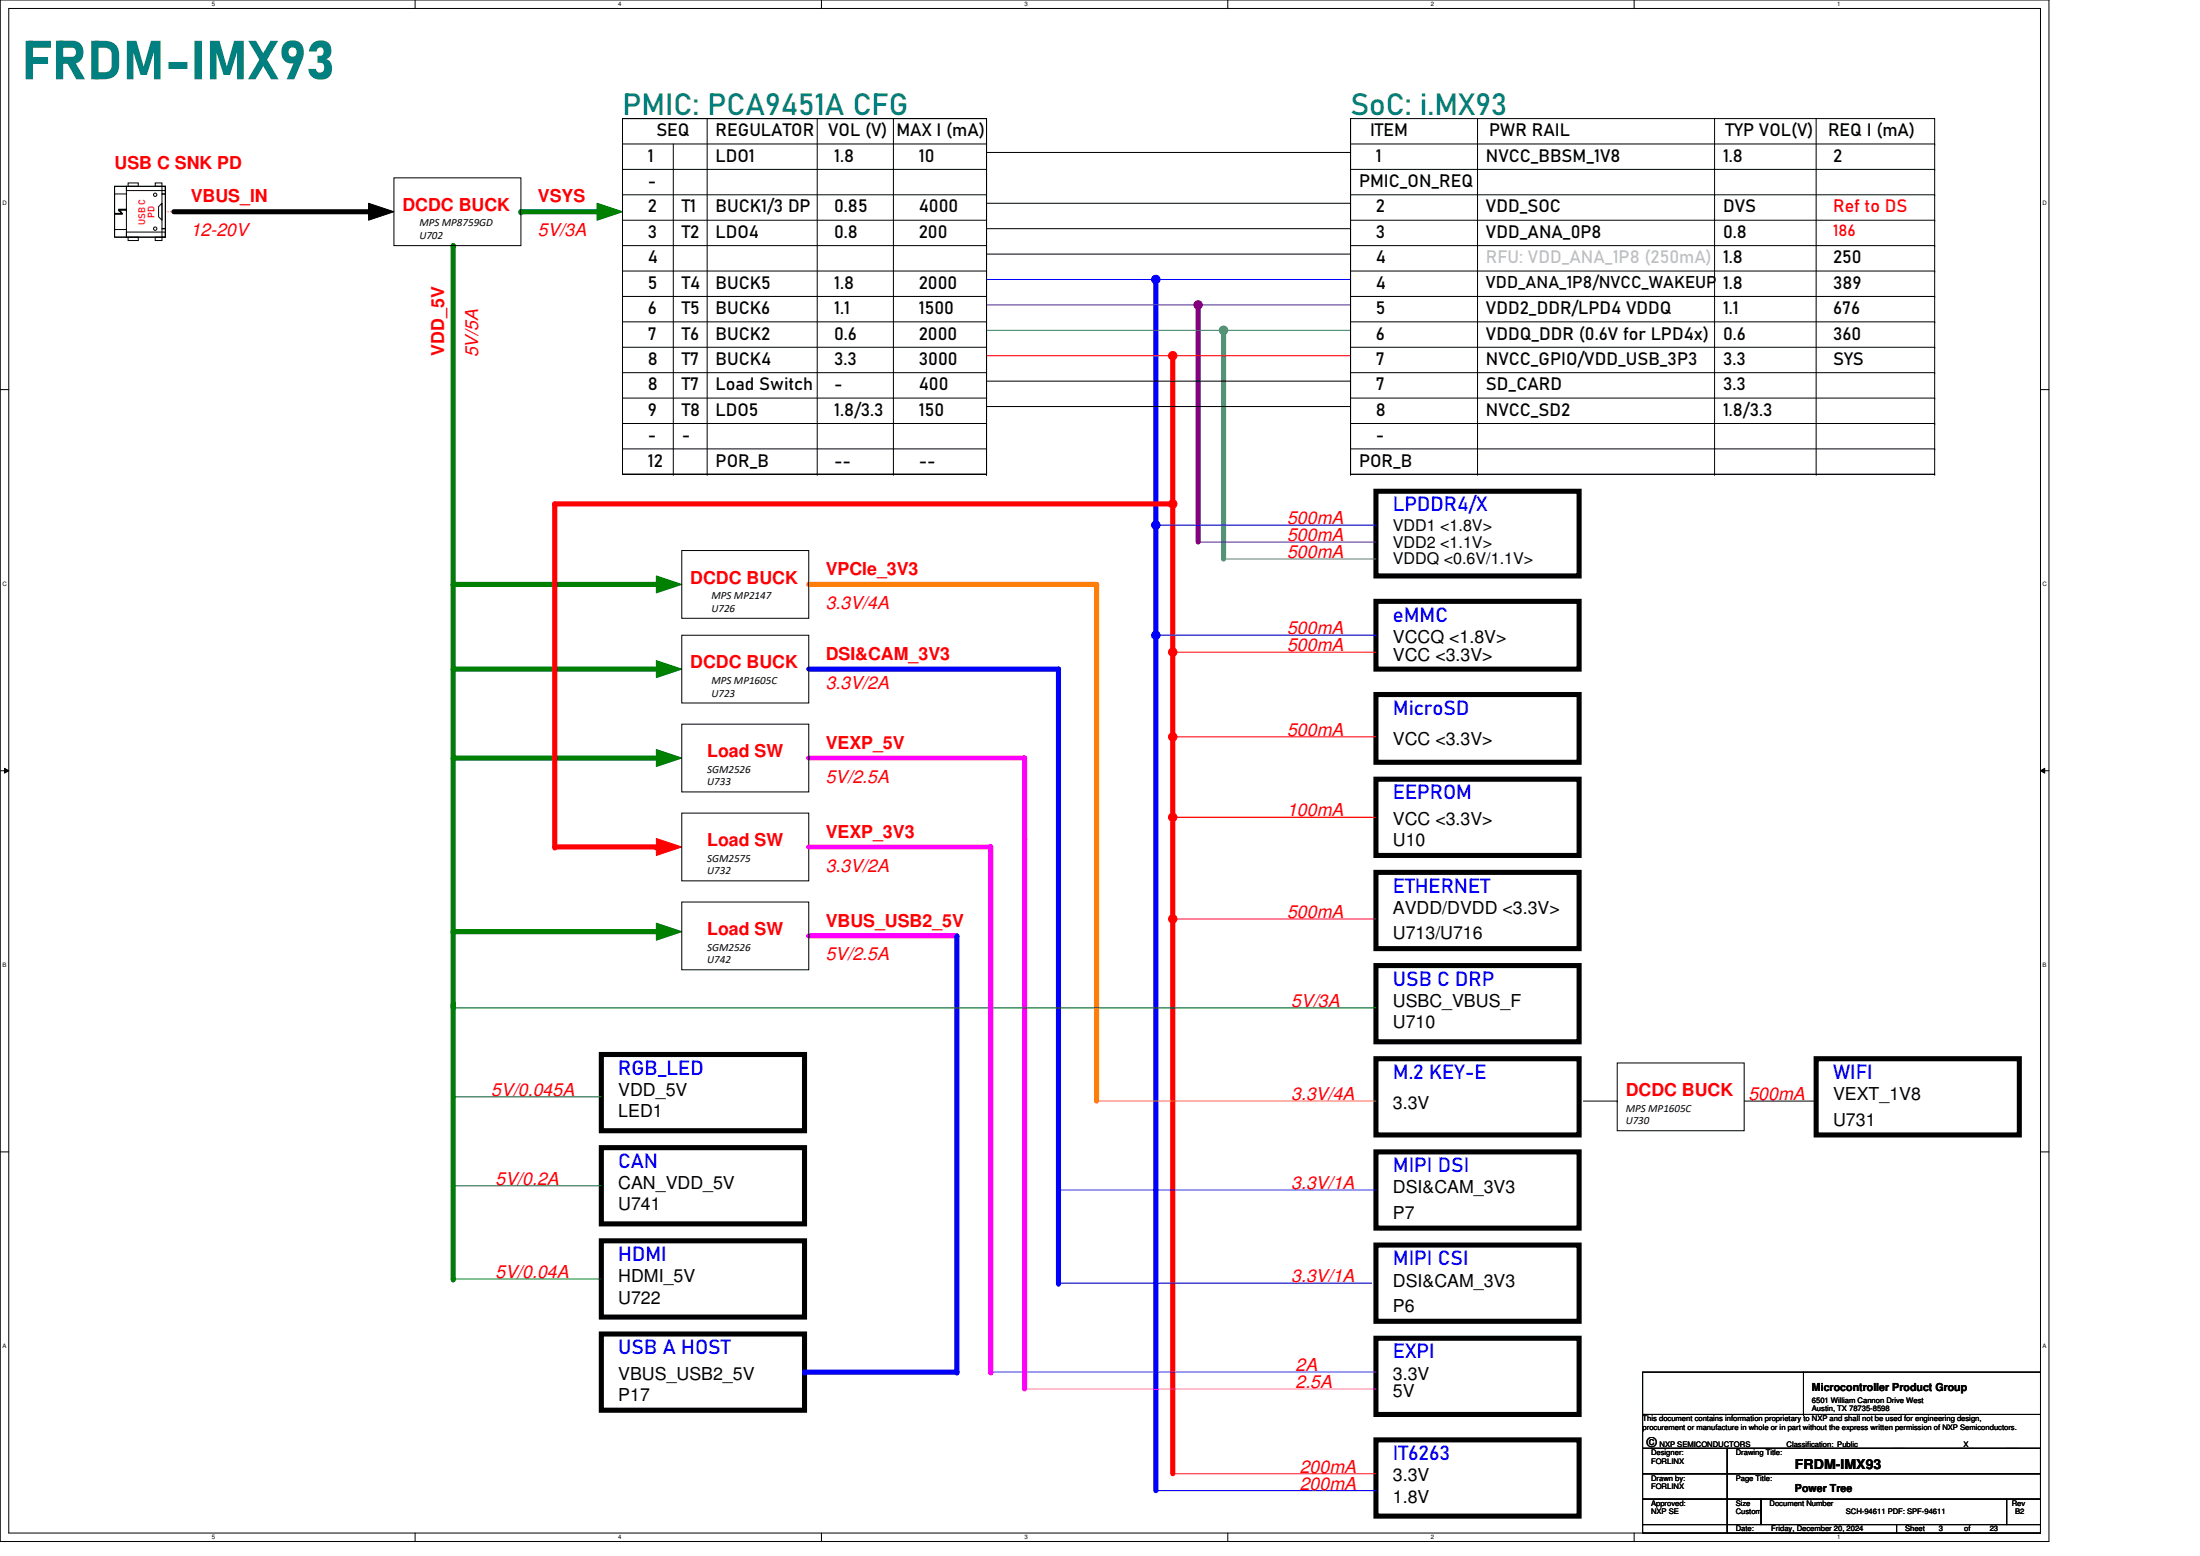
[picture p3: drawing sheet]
<svg xmlns="http://www.w3.org/2000/svg" width="297mm" height="210mm" viewBox="0 0 297 210" stroke-linecap="round" stroke-linejoin="round" font-family="sans-serif">
<path d="M0 0h276.6v208h-276.6zM1.2 1.1h274.3v205.8h-274.3z" fill="none" stroke="#000" stroke-width=".14"/>
<g fill="#fff">
<path d="M28.6 .1h.5v.9h-.5z"/>
<path d="M28.6 207h.5v.9h-.5z"/>
</g>
<path d="M56 0v1.1M56 206.9v1.1" fill="none" stroke="#000" stroke-width=".14"/>
<g fill="#fff">
<path d="M83.5 .1h.4v.9h-.4z"/>
<path d="M83.5 207h.4v.9h-.4z"/>
</g>
<path d="M110.9 0v1.1M110.9 206.9v1.1" fill="none" stroke="#000" stroke-width=".14"/>
<g fill="#fff">
<path d="M138.3 .1h.5v.9h-.5z"/>
<path d="M138.3 207h.5v.9h-.5z"/>
</g>
<path d="M165.8 0v1.1M165.8 206.9v1.1" fill="none" stroke="#000" stroke-width=".14"/>
<g fill="#fff">
<path d="M193.2 .1h.5v.9h-.5z"/>
<path d="M193.2 207h.5v.9h-.5z"/>
</g>
<path d="M220.6 0v1.1M220.6 206.9v1.1" fill="none" stroke="#000" stroke-width=".14"/>
<g fill="#fff">
<path d="M248.1 .1h.4v.9h-.4z"/>
<path d="M248.1 207h.4v.9h-.4z"/>
<path d="M.3 26.9h.6v.9h-.6z"/>
<path d="M275.8 26.9h.6v.9h-.6z"/>
<path d="M.3 78.3h.6v.9h-.6z"/>
<path d="M275.8 78.3h.6v.9h-.6z"/>
</g>
<path d="M0 52.6h1.2M275.5 52.6h1.1" fill="none" stroke="#000" stroke-width=".14"/>
<g fill="#fff">
<path d="M.3 129.7h.6v.9h-.6z"/>
<path d="M275.8 129.7h.5v.9h-.5z"/>
</g>
<path d="M0 104h1.2M.6 103.7l.6 .3-.6 .3zM275.5 104l.6-.3v.6zM275.5 104h1.1" fill="none" stroke="#000" stroke-width=".14"/>
<path d="M.6 103.7l.6 .3-.6 .3zM275.5 104l.6-.3v.6z" fill="#000"/>
<g fill="#fff">
<path d="M.3 181.2h.6v.9h-.6z"/>
<path d="M275.8 181.2h.5v.9h-.5z"/>
</g>
<g fill="none" stroke="#000" stroke-width=".14">
<path d="M84 19.4h49.2M90.9 19.4v44.6M95.5 16v48M110.3 16v48M120.6 16v48M133.2 19.4h.1M133.2 16v48M182.3 16v48M182.3 19.4h78.9M199.5 16v48M231.5 16v48M245.2 16v48"/>
<path d="M261.2 19.4h.1M15.5 31h.1M15.5 28.8h.1M15.5 31h1.6M16 28.3h.2l.3 .5h-.1zM16 28.3h.1M16 28.3l.5 .5h-1M16 28.3h1.1M17.1 28.3h.1M21.9 27.4v2.3l-.5-.4v-1.4zM49.8 27.4l3.4 1.2-3.4 1.1zM84 22.9h49.2"/>
<path d="M84 26.3h49.2M133.2 22.9h.1M133.2 26.3h.1M133.2 20.6h49.1M133.2 27.4h49.1M182.3 20.6h.1M182.3 27.4h.1M182.3 22.9h78.9M182.3 26.3h78.9M261.2 22.9h.1M261.2 26.3h.1M90.9 64h.1"/>
<path d="M95.5 64h.1M110.3 64h.1M120.6 64h.1M133.2 64h.1M182.3 64h.1M199.5 64h.1M231.5 64h.1M245.2 64h.1M0 155.4h1.2M275.5 155.4h1.1"/>
<circle cx="21" cy="26.3" r=".23"/>
<circle cx="21" cy="30.9" r=".23"/>
</g>
<g fill="#000">
<path d="M16 28.3h.2l.3 .5h-.1z" fill-rule="evenodd"/>
<path d="M49.8 27.4l3.4 1.2-3.4 1.1z" fill-rule="evenodd"/>
</g>
<path d="M22.3 28.6h8M30.3 28.6h.1" fill="none" stroke="#f00" stroke-width=".14"/>
<path d="M23.5 28.6h27.4" fill="none" stroke="#000" stroke-width=".69"/>
<circle cx="50.9" cy="28.6" r=".34" fill="#000"/>
<path d="M80.6 27.4l3.4 1.2-3.4 1.1z" fill-rule="evenodd" fill="#008000"/>
<path d="M80.6 27.4l3.4 1.2-3.4 1.1z" fill="none" stroke="#008000" stroke-width=".14"/>
<path d="M70.3 28.6h12.6" fill="none" stroke="#008000" stroke-width=".69"/>
<circle cx="70.3" cy="28.6" r=".34" fill="#008000"/>
<g fill="none" stroke="#000" stroke-width=".14">
<path d="M15.5 26.2h.1M15.5 26.2h1.6M84 29.7h49.2M84 33.1h49.2M84 36.6h49.2M133.2 29.7h.1M133.2 33.1h.1M133.2 36.6h.1M133.2 30.9h49.1M133.2 34.3h49.1M182.3 30.9h.1M182.3 34.3h.1"/>
<path d="M182.3 29.7h78.9M182.3 33.1h78.9M261.2 29.7h.1M261.2 33.1h.1"/>
</g>
<circle cx="156.1" cy="37.7" r=".57" fill="#00f"/>
<g fill="none" stroke="#00f" stroke-width=".14">
<path d="M133.2 37.7h49.1M182.3 37.7h.1"/>
<circle cx="156.1" cy="37.7" r=".57"/>
</g>
<path d="M182.3 36.6h78.9M261.2 36.6h.1" fill="none" stroke="#000" stroke-width=".14"/>
<path d="M156.1 37.7v163.5" fill="none" stroke="#00f" stroke-width=".69"/>
<circle cx="156.1" cy="37.7" r=".34" fill="#00f"/>
<path d="M84 40h49.2M133.2 40h.1" fill="none" stroke="#000" stroke-width=".14"/>
<circle cx="161.8" cy="41.1" r=".57" fill="#800080"/>
<g fill="none" stroke="#800080" stroke-width=".14">
<path d="M133.2 41.1h49.1M182.3 41.1h.1"/>
<circle cx="161.8" cy="41.1" r=".57"/>
</g>
<path d="M182.3 40h78.9M261.2 40h.1" fill="none" stroke="#000" stroke-width=".14"/>
<path d="M61.2 33.1v102.9" fill="none" stroke="#008000" stroke-width=".69"/>
<circle cx="61.2" cy="33.1" r=".34" fill="#008000"/>
<path d="M161.8 41.1v32.1" fill="none" stroke="#800080" stroke-width=".69"/>
<circle cx="161.8" cy="41.1" r=".34" fill="#800080"/>
<path d="M84 43.4h49.2M133.2 43.4h.1" fill="none" stroke="#000" stroke-width=".14"/>
<circle cx="165.2" cy="44.6" r=".57" fill="#408080"/>
<g fill="none" stroke="#408080" stroke-width=".14">
<path d="M133.2 44.6h49.1M182.3 44.6h.1"/>
<circle cx="165.2" cy="44.6" r=".57"/>
</g>
<path d="M182.3 43.4h78.9M261.2 43.4h.1" fill="none" stroke="#000" stroke-width=".14"/>
<path d="M165.2 44.6v30.8" fill="none" stroke="#408080" stroke-width=".69"/>
<circle cx="165.2" cy="44.6" r=".34" fill="#408080"/>
<path d="M84 46.9h49.2M133.2 46.9h.1" fill="none" stroke="#000" stroke-width=".14"/>
<g fill="none" stroke="#000" stroke-width=".69">
<path d="M185.8 66.3h27.4v11.4h-27.4zM185.8 81.2h27.4v9.1h-27.4zM185.8 93.7h27.4v9.2h-27.4zM185.8 117.7h27.4v10.3h-27.4zM185.8 105.2h27.4v10.2h-27.4zM185.8 130.3h27.4v10.3h-27.4zM81.2 154.9h27.4v10.3h-27.4zM81.2 142.3h27.4v10.3h-27.4zM185.8 142.9h27.4v10.3h-27.4zM185.8 155.4h27.4v10.3h-27.4zM245.2 142.9h27.4v10.3h-27.4zM81.2 167.4h27.4v10.3h-27.4z"/>
<path d="M185.8 168h27.4v10.3h-27.4zM81.2 180h27.4v10.3h-27.4zM185.8 194.3h27.4v10.3h-27.4zM185.8 180.6h27.4v10.3h-27.4z"/>
</g>
<circle cx="158.3" cy="48" r=".57" fill="#f00"/>
<g fill="none" stroke="#f00" stroke-width=".14">
<path d="M133.2 48h49.1M182.3 48h.1"/>
<circle cx="158.3" cy="48" r=".57"/>
</g>
<path d="M15.5 28.8h1v.1h-1zM16 28.2h1.1v.1h-1.1zM182.3 46.9h78.9M261.2 46.9h.1" fill="none" stroke="#000" stroke-width=".14"/>
<g fill="#000">
<path d="M15.5 28.8h1v.1h-1z" fill-rule="evenodd"/>
<path d="M16 28.2h1.1v.1h-1.1z" fill-rule="evenodd"/>
</g>
<path d="M158.3 48v150.9" fill="none" stroke="#f00" stroke-width=".69"/>
<circle cx="158.3" cy="48" r=".34" fill="#f00"/>
<path d="M84 50.3h49.2M84 53.7h49.2M133.2 50.3h.1M133.2 53.7h.1M133.2 51.4h49.1M182.3 51.4h.1M182.3 50.3h78.9M261.2 50.3h.1" fill="none" stroke="#000" stroke-width=".14"/>
<path d="M138.3 113.2v74.3" fill="none" stroke="#f0f" stroke-width=".69"/>
<circle cx="138.3" cy="113.2" r=".34" fill="#f0f"/>
<g fill="none" stroke="#000" stroke-width=".14">
<path d="M84 57.1h49.2M133.2 57.1h.1M133.2 54.9h49.1M182.3 54.9h.1M182.3 53.7h78.9M182.3 57.1h78.9M261.2 53.7h.1M261.2 57.1h.1M84 60.6h49.2M84 64h49.2M133.2 60.6h.1M133.2 64h.1"/>
<path d="M182.3 60.6h78.9M182.3 64h78.9M261.2 60.6h.1M261.2 64h.1"/>
</g>
<circle cx="156.1" cy="70.9" r=".57" fill="#00f"/>
<g fill="none" stroke="#00f" stroke-width=".14">
<path d="M156.1 70.9h29.7M185.8 70.9h.1"/>
<circle cx="156.1" cy="70.9" r=".57"/>
</g>
<path d="M161.8 73.2h.1M161.8 73.2h24" fill="none" stroke="#800080" stroke-width=".14"/>
<path d="M165.2 75.4h.1M165.2 75.4h20.6" fill="none" stroke="#408080" stroke-width=".14"/>
<path d="M61.2 78.9h27.4" fill="none" stroke="#008000" stroke-width=".69"/>
<circle cx="61.2" cy="78.9" r=".34" fill="#008000"/>
<path d="M88.6 77.7l3.5 1.2-3.5 1.1z" fill-rule="evenodd" fill="#008000"/>
<path d="M88.6 77.7l3.5 1.2-3.5 1.1z" fill="none" stroke="#008000" stroke-width=".14"/>
<path d="M109.2 78.9h38.9" fill="none" stroke="#ff8000" stroke-width=".69"/>
<circle cx="148.1" cy="78.9" r=".34" fill="#ff8000"/>
<path d="M148.1 78.9v69.7" fill="none" stroke="#ff8000" stroke-width=".69"/>
<circle cx="148.1" cy="78.9" r=".34" fill="#ff8000"/>
<circle cx="156.1" cy="85.7" r=".57" fill="#00f"/>
<g fill="none" stroke="#00f" stroke-width=".14">
<path d="M156.1 85.7h29.7M185.8 85.7h.1"/>
<circle cx="156.1" cy="85.7" r=".57"/>
</g>
<circle cx="158.3" cy="88" r=".57" fill="#f00"/>
<g fill="none" stroke="#f00" stroke-width=".14">
<path d="M158.3 88h.1M158.3 88h27.5"/>
<circle cx="158.3" cy="88" r=".57"/>
</g>
<path d="M61.2 90.3h27.4" fill="none" stroke="#008000" stroke-width=".69"/>
<circle cx="61.2" cy="90.3" r=".34" fill="#008000"/>
<path d="M88.6 89.2l3.5 1.1-3.5 1.1z" fill-rule="evenodd" fill="#008000"/>
<path d="M88.6 89.2l3.5 1.1-3.5 1.1z" fill="none" stroke="#008000" stroke-width=".14"/>
<path d="M109.2 90.3h33.7" fill="none" stroke="#00f" stroke-width=".69"/>
<circle cx="142.9" cy="90.3" r=".34" fill="#00f"/>
<circle cx="158.3" cy="99.4" r=".57" fill="#f00"/>
<circle cx="158.3" cy="99.4" r=".57" fill="none" stroke="#f00" stroke-width=".14"/>
<path d="M109.2 102.3h29.1" fill="none" stroke="#f0f" stroke-width=".69"/>
<circle cx="138.3" cy="102.3" r=".34" fill="#f0f"/>
<path d="M158.3 99.4h.1M158.3 99.4h27.5" fill="none" stroke="#f00" stroke-width=".14"/>
<path d="M61.2 102.3h27.4" fill="none" stroke="#008000" stroke-width=".69"/>
<circle cx="61.2" cy="102.3" r=".34" fill="#008000"/>
<path d="M88.6 101.2l3.5 1.1-3.5 1.1z" fill-rule="evenodd" fill="#008000"/>
<path d="M88.6 101.2l3.5 1.1-3.5 1.1z" fill="none" stroke="#008000" stroke-width=".14"/>
<path d="M138.3 102.3v10.9" fill="none" stroke="#f0f" stroke-width=".69"/>
<circle cx="138.3" cy="113.2" r=".34" fill="#f0f"/>
<path d="M142.9 90.3v82.9" fill="none" stroke="#00f" stroke-width=".69"/>
<circle cx="142.9" cy="173.2" r=".34" fill="#00f"/>
<path d="M157.8 110.3h.1M157.8 110.3h28M158.3 110.3h.1" fill="none" stroke="#f00" stroke-width=".14"/>
<circle cx="158.3" cy="110.3" r=".57" fill="#f00"/>
<circle cx="158.3" cy="110.3" r=".57" fill="none" stroke="#f00" stroke-width=".14"/>
<path d="M109.2 126.3h20" fill="none" stroke="#f0f" stroke-width=".69"/>
<circle cx="129.2" cy="126.3" r=".34" fill="#f0f"/>
<path d="M61.2 125.7h27.4" fill="none" stroke="#008000" stroke-width=".69"/>
<circle cx="61.2" cy="125.7" r=".34" fill="#008000"/>
<path d="M88.6 124.6l3.5 1.1-3.5 1.2z" fill-rule="evenodd" fill="#008000"/>
<path d="M88.6 124.6l3.5 1.1-3.5 1.2z" fill="none" stroke="#008000" stroke-width=".14"/>
<path d="M129.2 126.3v58.9" fill="none" stroke="#00f" stroke-width=".69"/>
<circle cx="129.2" cy="185.2" r=".34" fill="#00f"/>
<path d="M84 16h49.2v48h-49.2z" fill="none" stroke="#000" stroke-width=".14"/>
<path d="M158.3 124h.1M158.3 124h27.5" fill="none" stroke="#f00" stroke-width=".14"/>
<circle cx="158.3" cy="124" r=".57" fill="#f00"/>
<circle cx="158.3" cy="124" r=".57" fill="none" stroke="#f00" stroke-width=".14"/>
<path d="M61.2 135.4v37.2" fill="none" stroke="#008000" stroke-width=".69"/>
<circle cx="61.2" cy="172.6" r=".34" fill="#008000"/>
<path d="M61.2 136h.1M61.2 136h124.6M61.2 148h.1M61.2 148h20M61.2 160h.1M61.2 172.6h.1M61.2 160h20M61.2 172.6h20" fill="none" stroke="#008000" stroke-width=".14"/>
<path d="M182.3 16h78.9v48h-78.9zM213.8 148.6h4.6M218.4 148.6h.1M235.5 148.6h9.7M245.2 148.6h.1" fill="none" stroke="#000" stroke-width=".14"/>
<path d="M148.1 148.6h.1M148.1 148.6h37.7" fill="none" stroke="#ff8000" stroke-width=".14"/>
<path d="M142.9 160.6h.1M142.9 173.2h.1M142.9 160.6h42.9M142.9 173.2h42.3" fill="none" stroke="#00f" stroke-width=".14"/>
<path d="M108.6 185.2h20.6" fill="none" stroke="#00f" stroke-width=".69"/>
<circle cx="108.6" cy="185.2" r=".34" fill="#00f"/>
<path d="M138.3 187.5h.1M138.3 187.5h47.5" fill="none" stroke="#f0f" stroke-width=".14"/>
<path d="M158.3 198.9h.1M158.3 198.9h27.5" fill="none" stroke="#f00" stroke-width=".14"/>
<g fill="none" stroke="#000" stroke-width=".14">
<path d="M15.5 25.1h6.8v6.9h-6.8zM15.5 25.1h1.6v6.9h-1.6zM17.1 31.3h5.2v.7h-5.2zM17.1 25.1h5.2v.6h-5.2zM17.3 24.7h1.4v.4h-1.4zM17.3 32h1.4v.5h-1.4zM21 24.7h.9v.4h-.9zM21 32h.9v.5h-.9zM21.9 30.9h.4v1.1h-.4zM21.9 26.2h.4v4.7h-.4zM21.9 25.1h.4v1.1h-.4zM53.2 24h17.1v9.1h-17.1z"/>
<path d="M92.1 74.3h17.1v9.1h-17.1zM92.1 85.7h17.1v9.2h-17.1zM92.1 97.7h17.1v9.2h-17.1zM92.1 121.7h17.1v9.2h-17.1zM218.4 143.4h17.1v9.2h-17.1z"/>
</g>
<path d="M156.1 201.2h29.7M185.8 201.2h.1" fill="none" stroke="#00f" stroke-width=".14"/>
<path d="M88.6 113.2l3.5 1.1-3.5 1.1z" fill-rule="evenodd" fill="#f00"/>
<path d="M88.6 113.2l3.5 1.1-3.5 1.1z" fill="none" stroke="#f00" stroke-width=".14"/>
<path d="M92.1 109.7h17.1v9.2h-17.1z" fill="none" stroke="#000" stroke-width=".14"/>
<path d="M109.2 114.3h24.6" fill="none" stroke="#f0f" stroke-width=".69"/>
<circle cx="133.8" cy="114.3" r=".34" fill="#f0f"/>
<path d="M133.8 114.3v70.9" fill="none" stroke="#f0f" stroke-width=".69"/>
<circle cx="133.8" cy="185.2" r=".34" fill="#f0f"/>
<path d="M133.8 185.2h.1M133.8 185.2h52" fill="none" stroke="#8000ff" stroke-width=".14"/>
<path d="M74.9 68h83.4" fill="none" stroke="#f00" stroke-width=".69"/>
<circle cx="74.9" cy="68" r=".34" fill="#f00"/>
<path d="M74.9 68v46.3" fill="none" stroke="#f00" stroke-width=".69"/>
<circle cx="74.9" cy="114.3" r=".34" fill="#f00"/>
<path d="M74.9 114.3h13.7" fill="none" stroke="#f00" stroke-width=".69"/>
<circle cx="88.6" cy="114.3" r=".34" fill="#f00"/>
<circle cx="158.3" cy="68" r=".57" fill="#f00"/>
<circle cx="158.3" cy="68" r=".57" fill="none" stroke="#f00" stroke-width=".14"/>
<path d="M3.5 5.5h.9v5.2h-.9zM3.8 7.7h2.7v.9h-2.7zM3.8 5.5h3.1v.9h-3.1zM7.9 5.5h1.9a1.56 1.56 0 0 1 1.5 1.6 1.56 1.56 0 0 1-1.5 1.5h-1.9v-.9h1.8a.62 .62 0 0 0 .6-.6 .62 .62 0 0 0-.6-.7h-1.8zM7.6 5.5h.9v5.2h-.9zM9 8.4l1.1-.1 1.4 2.4h-1.2zM12.8 5.5h1.2a1.78 1.78 0 0 1 2.1 1.9v1.4a1.78 1.78 0 0 1-2.1 1.9h-1.2v-.9a2.53 2.53 0 0 0 2-.3l.2-.4 .1-1.8a.88 .88 0 0 0-1-.9h-1.3zM12.3 5.5h1v5.2h-1zM17.1 5.5h1.3l1 3.5 1-3.5h1.3v5.2h-.9v-4v.2l-1 3.2h-.8l-1-3.1v-.3v4h-.9zM22.8 8.4h2.5v.9h-2.5zM26.3 5.5h1v5.2h-1zM28.3 5.5h1.3l1 3.5 1-3.5h1.3v5.2h-.9v-4v.2l-.9 3.2h-.9l-1-3.1v-.3v4h-.9zM33.5 5.5h1.1l3 5.2h-1zM36.5 5.5h1l-3 5.2h-1zM38.5 5.8a1.58 1.58 0 0 1 1.9-.1 1.58 1.58 0 0 1 .6 1.9l-1.3 3.1h-1l1.1-2.6 .2 .1a1.24 1.24 0 0 1-1.4 .2 1.24 1.24 0 0 1-.6-1.4l.1-.6zM39.1 6.6a.62 .62 0 0 0-.1 .8 .62 .62 0 0 0 .8 .2 .62 .62 0 0 0 .2-.9 .62 .62 0 0 0-.9-.1zM42.1 5.9a1.48 1.48 0 0 1 1.8-.4 1.48 1.48 0 0 1 .8 1.7l-.3 .6-.4 .2a1.28 1.28 0 0 1 .8 1.6 1.62 1.62 0 0 1-2.8 .7l-.3-.5-.1-.5h1a.6 .6 0 0 0 .8 .5 .6 .6 0 0 0 .4-.9 .46 .46 0 0 0-.5-.4h-.4v-1h.4a.59 .59 0 0 0 .4-.6 .59 .59 0 0 0-.4-.5l-.4 .2-.2 .4h-1l.1-.6z" fill="#008080"/>
<g fill="none" stroke="#000" stroke-width=".14">
<path d="M221.8 195.5h11.4v3.4h-11.4zM221.8 198.9h11.4v3.4h-11.4zM221.8 190.9h53.7v4.6h-53.7zM221.8 185.2h53.7v5.7h-53.7zM233.2 195.5h42.3v3.4h-42.3zM233.2 198.9h42.3v3.4h-42.3zM243.5 190.9h.1M243.5 185.2v5.7M221.8 202.3h11.4v3.4h-11.4zM221.8 205.7h11.4v1.2h-11.4zM233.2 202.3h4.6v3.4h-4.6zM233.2 205.7h22.9v1.2h-22.9z"/>
<path d="M237.8 202.3h33.1v3.4h-33.1zM256.1 205.7h19.4v1.2h-19.4zM270.9 202.3h4.6v3.4h-4.6z"/>
</g>
<g font-size="4.1" fill="#008080">
<text x="84" y="15.5">PMIC: PCA9451A CFG</text>
<text x="182.3" y="15.5">SoC: i.MX93</text>
</g>
<g font-size="2.7" fill="#00f">
<text x="188.1" y="69">LPDDR4/X</text>
<text x="188.1" y="83.9">eMMC</text>
<text x="188.1" y="96.5">MicroSD</text>
<text x="188.1" y="107.9">EEPROM</text>
<text x="188.1" y="120.5">ETHERNET</text>
<text x="188.1" y="133">USB C DRP</text>
<text x="83.5" y="145">RGB_LED</text>
<text x="188.1" y="145.6">M.2 KEY-E</text>
<text x="247.5" y="145.6">WIFI</text>
<text x="83.5" y="157.6">CAN</text>
<text x="188.1" y="158.2">MIPI DSI</text>
<text x="83.5" y="170.2">HDMI</text>
<text x="188.1" y="170.7">MIPI CSI</text>
<text x="83.5" y="182.7">USB A HOST</text>
<text x="188.1" y="183.3">EXPI</text>
<text x="188.1" y="197">IT6263</text>
</g>
<g font-size="2.4" fill="#f00">
<text x="15.5" y="22.7">USB C SNK PD</text>
<text x="25.8" y="27.3">VBUS_IN</text>
<text x="54.3" y="28.5">DCDC BUCK</text>
<text x="72.6" y="27.3">VSYS</text>
<text x="247.5" y="28.7">Ref to DS</text>
<text x="25.8" y="31.9">12-20V</text>
<text x="72.6" y="31.9">5V/3A</text>
<text x="60" y="48" transform="rotate(-90 60 48)">VDD_5V</text>
<text x="64.5" y="48.2" transform="rotate(-90 64.5 48.2)">5V/5A</text>
<text x="173.8" y="70.8">500mA</text>
<text x="111.5" y="77.6">VPCIe_3V3</text>
<text x="173.8" y="73">500mA</text>
<text x="173.8" y="75.3">500mA</text>
<text x="93.2" y="78.8">DCDC BUCK</text>
<text x="111.5" y="82.2">3.3V/4A</text>
<text x="111.5" y="89">DSI&amp;CAM_3V3</text>
<text x="173.8" y="87.9">500mA</text>
<text x="173.8" y="85.6">500mA</text>
<text x="93.2" y="90.2">DCDC BUCK</text>
<text x="111.5" y="93">3.3V/2A</text>
<text x="111.5" y="101">VEXP_5V</text>
<text x="173.8" y="99.3">500mA</text>
<text x="95.5" y="102.2">Load SW</text>
<text x="111.5" y="105.6">5V/2.5A</text>
<text x="111.5" y="113">VEXP_3V3</text>
<text x="173.8" y="110.2">100mA</text>
<text x="95.5" y="114.2">Load SW</text>
<text x="111.5" y="117.6">3.3V/2A</text>
<text x="111.5" y="125">VBUS_USB2_5V</text>
<text x="173.8" y="123.9">500mA</text>
<text x="95.5" y="126.2">Load SW</text>
<text x="111.5" y="129.6">5V/2.5A</text>
<text x="174.3" y="135.9">5V/3A</text>
<text x="66.3" y="147.9">5V/0.045A</text>
<text x="174.3" y="148.5">3.3V/4A</text>
<text x="219.5" y="147.9">DCDC BUCK</text>
<text x="236.1" y="148.5">500mA</text>
<text x="66.9" y="159.9">5V/0.2A</text>
<text x="174.3" y="160.5">3.3V/1A</text>
<text x="66.9" y="172.5">5V/0.04A</text>
<text x="174.3" y="173">3.3V/1A</text>
<text x="174.9" y="185.1">2A</text>
<text x="174.9" y="187.3">2.5A</text>
<text x="175.5" y="198.8">200mA</text>
<text x="175.5" y="201.1">200mA</text>
</g>
<g font-size="2.4">
<text x="87.5" y="21.8">1</text>
<text x="88.6" y="18.4">SEQ</text>
<text x="96.6" y="21.8">LDO1</text>
<text x="96.6" y="18.4">REGULATOR</text>
<text x="111.8" y="18.4">VOL (V) MAX I (mA)</text>
<text x="112.6" y="21.8">1.8</text>
<text x="124.1" y="21.8">10</text>
<text x="185" y="18.4">ITEM</text>
<text x="185.8" y="21.8">1</text>
<text x="200.6" y="21.8">NVCC_BBSM_1V8</text>
<text x="201.1" y="18.4">PWR RAIL</text>
<text x="232.6" y="21.8">1.8</text>
<text x="233" y="18.4">TYP VOL(V)</text>
<text x="246.8" y="18.4">REQ I (mA)</text>
<text x="247.5" y="21.8">2</text>
<text x="87.5" y="28.7">2</text>
<text x="87.5" y="25.2">-</text>
<text x="92.1" y="28.7">T1</text>
<text x="96.6" y="28.7">BUCK1/3 DP</text>
<text x="112.6" y="28.7">0.85</text>
<text x="124.1" y="28.7">4000</text>
<text x="183.5" y="25.2">PMIC_ON_REQ</text>
<text x="185.8" y="28.7">2</text>
<text x="200.6" y="28.7">VDD_SOC</text>
<text x="232.6" y="28.7">DVS</text>
<text x="87.5" y="32.1">3</text>
<text x="87.5" y="35.5">4</text>
<text x="92.1" y="32.1">T2</text>
<text x="96.6" y="32.1">LDO4</text>
<text x="112.6" y="32.1">0.8</text>
<text x="124.1" y="32.1">200</text>
<text x="185.8" y="32.1">3</text>
<text x="185.8" y="35.5">4</text>
<text x="200.6" y="32.1">VDD_ANA_0P8</text>
<text x="232.6" y="32.1">0.8</text>
<text x="232.6" y="35.5">1.8</text>
<text x="247.5" y="35.5">250</text>
<text x="87.5" y="39">5</text>
<text x="92.1" y="39">T4</text>
<text x="96.6" y="39">BUCK5</text>
<text x="112.6" y="39">1.8</text>
<text x="124.1" y="39">2000</text>
<text x="185.8" y="39">4</text>
<text x="232.6" y="39">1.8</text>
<text x="247.5" y="39">389</text>
<text x="87.5" y="42.4">6</text>
<text x="87.5" y="45.8">7</text>
<text x="92.1" y="42.4">T5</text>
<text x="92.1" y="45.8">T6</text>
<text x="96.6" y="42.4">BUCK6</text>
<text x="96.6" y="45.8">BUCK2</text>
<text x="112.6" y="42.4">1.1</text>
<text x="112.6" y="45.8">0.6</text>
<text x="124.1" y="42.4">1500</text>
<text x="124.1" y="45.8">2000</text>
<text x="185.8" y="42.4">5</text>
<text x="185.8" y="45.8">6</text>
<text x="200.6" y="42.4">VDD2_DDR/LPD4 VDDQ</text>
<text x="200.6" y="45.8">VDDQ_DDR (0.6V for LPD4x)</text>
<text x="232.6" y="45.8">0.6</text>
<text x="232.6" y="42.4">1.1</text>
<text x="247.5" y="45.8">360</text>
<text x="247.5" y="42.4">676</text>
<text x="87.5" y="52.7">8</text>
<text x="87.5" y="49.3">8</text>
<text x="92.1" y="52.7">T7</text>
<text x="92.1" y="49.3">T7</text>
<text x="96.6" y="52.7">Load Switch</text>
<text x="96.6" y="49.3">BUCK4</text>
<text x="112.6" y="52.7">-</text>
<text x="112.6" y="49.3">3.3</text>
<text x="124.1" y="52.7">400</text>
<text x="124.1" y="49.3">3000</text>
<text x="185.8" y="52.7">7</text>
<text x="185.8" y="49.3">7</text>
<text x="200.6" y="52.7">SD_CARD</text>
<text x="200.6" y="49.3">NVCC_GPIO/VDD_USB_3P3</text>
<text x="232.6" y="49.3">3.3</text>
<text x="232.6" y="52.7">3.3</text>
<text x="247.5" y="49.3">SYS</text>
<text x="87.5" y="59.5">-</text>
<text x="87.5" y="56.1">9</text>
<text x="92.1" y="59.5">-</text>
<text x="92.1" y="56.1">T8</text>
<text x="96.6" y="56.1">LDO5</text>
<text x="112.6" y="56.1">1.8/3.3</text>
<text x="124.1" y="56.1">150</text>
<text x="185.8" y="59.5">-</text>
<text x="185.8" y="56.1">8</text>
<text x="200.6" y="56.1">NVCC_SD2</text>
<text x="232.6" y="56.1">1.8/3.3</text>
<text x="87.5" y="63">12</text>
<text x="96.6" y="63">POR_B</text>
<text x="112.6" y="63">--</text>
<text x="124.1" y="63">--</text>
<text x="183.5" y="63">POR_B</text>
<text x="188.1" y="86.8">VCCQ &lt;1.8V&gt;</text>
<text x="188.1" y="89.2">VCC &lt;3.3V&gt;</text>
<text x="188.1" y="100.5">VCC &lt;3.3V&gt;</text>
<text x="188.1" y="111.3">VCC &lt;3.3V&gt;</text>
<text x="188.1" y="114.2">U10</text>
<text x="188.1" y="123.3">AVDD/DVDD &lt;3.3V&gt;</text>
<text x="188.1" y="126.8">U713/U716</text>
<text x="188.1" y="135.9">USBC_VBUS_F</text>
<text x="188.1" y="138.8">U710</text>
<text x="83.5" y="147.9">VDD_5V</text>
<text x="188.1" y="149.6">3.3V</text>
<text x="247.5" y="148.5">VEXT_1V8</text>
<text x="83.5" y="150.8">LED1</text>
<text x="247.5" y="151.9">U731</text>
<text x="83.5" y="160.5">CAN_VDD_5V</text>
<text x="188.1" y="161">DSI&amp;CAM_3V3</text>
<text x="83.5" y="163.3">U741</text>
<text x="188.1" y="164.5">P7</text>
<text x="83.5" y="173">HDMI_5V</text>
<text x="188.1" y="173.6">DSI&amp;CAM_3V3</text>
<text x="83.5" y="175.9">U722</text>
<text x="188.1" y="177.1">P6</text>
<text x="83.5" y="186.2">VBUS_USB2_5V</text>
<text x="83.5" y="189.1">P17</text>
<text x="188.1" y="188.5">5V</text>
<text x="188.1" y="186.2">3.3V</text>
<text x="188.1" y="199.9">3.3V</text>
<text x="188.1" y="202.8">1.8V</text>
</g>
<text font-size="2.4" fill="#c0c0c0" x="200.6" y="35.5">RFU: VDD_ANA_1P8 (250mA)</text>
<text font-size="2.3" x="200.6" y="38.8">VDD_ANA_1P8/NVCC_WAKEUP</text>
<text font-size="2.2" fill="#f00" x="247.5" y="31.9">186</text>
<g font-size="2.2">
<text x="188.1" y="71.7">VDD1 &lt;1.8V&gt;</text>
<text x="188.1" y="73.9">VDD2 &lt;1.1V&gt;</text>
<text x="188.1" y="76.2">VDDQ &lt;0.6V/1.1V&gt;</text>
</g>
<g font-size="1.8">
<text x="222.4" y="195.3">©</text>
<text x="242.4" y="198.3">FRDM-IMX93</text>
</g>
<g font-size="1.5">
<text x="56.6" y="30.6">MPS MP8759GD</text>
<text x="56.6" y="32.3">U702</text>
<text x="96.1" y="80.9">MPS MP2147</text>
<text x="96.1" y="82.6">U726</text>
<text x="96.1" y="94">U723</text>
<text x="96.1" y="92.3">MPS MP1605C</text>
<text x="95.5" y="104.3">SGM2526</text>
<text x="95.5" y="106">U733</text>
<text x="95.5" y="118">U732</text>
<text x="95.5" y="116.3">SGM2575</text>
<text x="95.5" y="128.3">SGM2526</text>
<text x="95.5" y="130">U742</text>
<text x="219.5" y="150">MPS MP1605C</text>
<text x="219.5" y="151.7">U730</text>
<text x="244.6" y="187.7">Microcontroller Product Group</text>
<text x="242.4" y="201.4">Power Tree</text>
</g>
<g font-size="1.3" fill="#f00">
<text x="20.9" y="29.4" transform="rotate(-90 20.9 29.4)">PD</text>
<text x="19.6" y="30.4" transform="rotate(-90 19.6 30.4)">USB C</text>
</g>
<g font-size="1">
<text x="221.8" y="191.8">This document contains information proprietary to NXP and shall not be used for engineering design,</text>
<text x="244.6" y="189.3">6501 William Cannon Drive West</text>
<text x="244.6" y="190.3">Austin, TX 78735-8598</text>
<text x="221.8" y="192.9">procurement or manufacture in whole or in part without the express written permission of NXP Semiconductors.</text>
<text x="222.9" y="196.4">Designer:</text>
<text x="222.9" y="197.5">FORLINX</text>
<text x="224.1" y="195.2">NXP SEMICONDUCTORS</text>
<text x="234.4" y="196.4">Drawing Title:</text>
<text x="241.2" y="195.2">Classification: Public</text>
<text x="255.5" y="195.2">___</text>
<text x="264.5" y="195.2">_X_</text>
<text x="270.9" y="195.2">___</text>
<text x="222.9" y="199.8">Drawn by:</text>
<text x="222.9" y="203.2">Approved:</text>
<text x="222.9" y="200.9">FORLINX</text>
<text x="234.4" y="203.2">Size</text>
<text x="234.4" y="199.8">Page Title:</text>
<text x="238.9" y="203.2">Document Number</text>
<text x="271.6" y="203.2">Rev</text>
<text x="222.9" y="204.4">NXP SE</text>
<text x="234.4" y="206.7">Date:</text>
<text x="234.4" y="204.4">Custom</text>
<text x="239.2" y="206.7">Friday, December 20, 2024</text>
<text x="249.2" y="204.4">SCH-94611 PDF: SPF-94611</text>
<text x="257.2" y="206.7">Sheet</text>
<text x="261.8" y="206.7">3</text>
<text x="265.2" y="206.7">of</text>
<text x="268.6" y="206.7">23</text>
<text x="272.1" y="204.4">B2</text>
</g>
<g font-size=".8">
<text x="28.6" y=".9">5</text>
<text x="83.5" y=".9">4</text>
<text x="138.3" y=".9">3</text>
<text x="193.2" y=".9">2</text>
<text x="248.1" y=".9">1</text>
<text x=".3" y="27.6">D</text>
<text x="275.8" y="27.6">D</text>
<text x=".3" y="79">C</text>
<text x="275.8" y="79">C</text>
<text x=".3" y="130.5">B</text>
<text x="275.8" y="130.5">B</text>
<text x=".3" y="181.9">A</text>
<text x="275.8" y="181.9">A</text>
<text x="28.6" y="207.7">5</text>
<text x="83.5" y="207.7">4</text>
<text x="138.3" y="207.7">3</text>
<text x="193.2" y="207.7">2</text>
<text x="248.1" y="207.7">1</text>
</g>
</svg>
